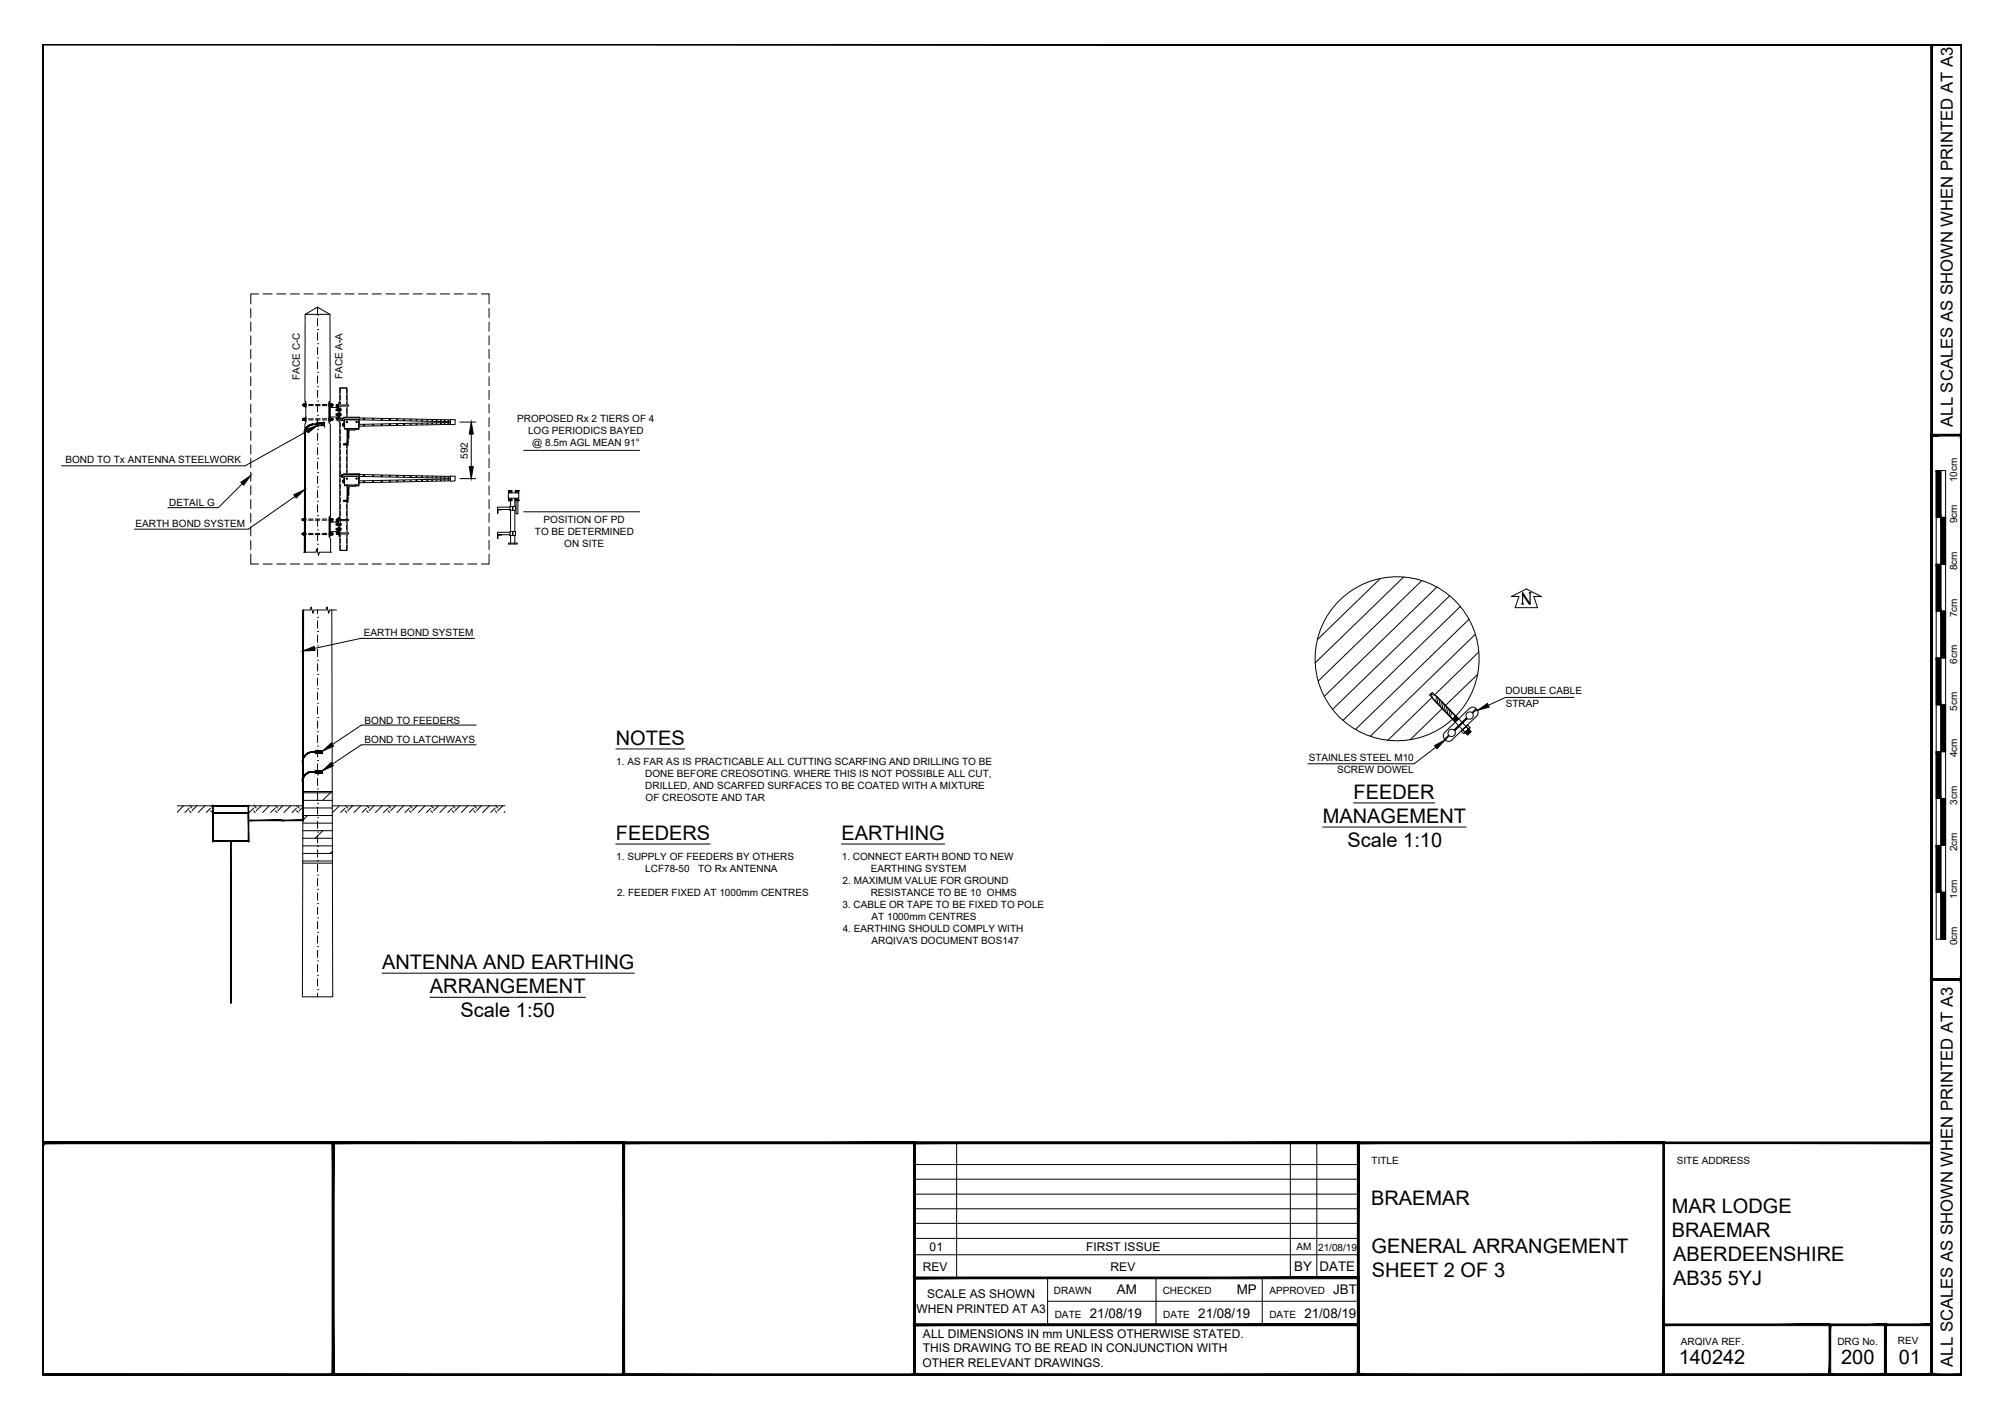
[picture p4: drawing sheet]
<svg xmlns="http://www.w3.org/2000/svg" width="420mm" height="297mm" viewBox="0 0 420 297" stroke-linecap="round" stroke-linejoin="round" font-family="sans-serif">
<!-- layer: PROPOSED OTHER USER 1 -->
<g fill="none" stroke="#000" stroke-width=".21">
<path d="M304.6 152.9l.9-.9 .1 .1-.9 1M305.5 150.6l-4.6-4.8-1.2-.5 .5 1.2 4.6 4.8M306.2 151.3l.2 .1M306.2 151.3l-1.6 1.6M306.4 151.4l-1.7 1.7M306.4 152.9l.5 .5M307.1 152.2l.4 .5M307.1 152.2l-1 1M307.3 150.5l-.9 .9M307.4 151.9l.4 .6-1.1 1.1-.6-.4v-.1M307.4 151.9l-3.3 3.1a1 1 0 0 1-1.4 0l.9-.9a.81 .81 0 0 0 1 0 .81 .81 0 0 0 .1-1.1M307.4 151.9l-.3 .3"/>
<path d="M307.9 152.4l-1.4 1.3M308.3 149.3a.81 .81 0 0 0-1 0 .81 .81 0 0 0-.1 1.1l-1 .9M309.1 148.4l-.8 .9M309.2 148.4a1.01 1.01 0 0 0-1.4 0l-5.2 5a1 1 0 0 0 0 1.4l.8-.8a.81 .81 0 0 1 .1-1 .81 .81 0 0 1 1.1-.1M309.3 150l-2.2 2.2 1 1.1-.7 .7-1.1-1.1M309.3 148.6l-.9 .8a.81 .81 0 0 1-.1 1 .81 .81 0 0 1-1 .1M309.3 148.6a1.01 1.01 0 0 1 0 1.4"/>
</g>
<!-- layer: TEXT AND DIMENSIONS -->
<g fill="none" stroke="#000" stroke-width=".21">
<path d="M52.5 64.6v1.9M52.5 67.5v1.9M52.5 70.3v1.9M52.5 73.2v1.9M52.5 76.1v1.9M52.5 78.9v1.9M54.2 61.6h-1.7v2.1M55.1 61.6h1.9M58 61.6h1.9M60.8 61.6h1.9M63.7 61.6h1.9M66.5 61.6h1.9"/>
<path d="M69.4 61.6h1.9M72.2 61.6h2M75.1 61.6h1.9M78 61.6h1.9M80.8 61.6h1.9M83.7 61.6h1.9M86.5 61.6h1.9M89.4 61.6h1.9M92.3 61.6h1.9M95.1 61.6h1.9M98 61.6h1.9M100.8 61.6h1.6v2.1"/>
<path d="M102.4 64.6v1.9M102.4 67.5v1.9M102.4 70.3v1.9M102.4 73.2v1.9M102.4 76.1v1.9M102.4 78.9v1.9M52.5 81.8v1.9M52.5 84.6v1.9M52.5 87.5v1.9M52.5 90.3v1.9M52.5 93.2v1.9M52.5 96.1v1.9"/>
<path d="M52.5 98.9v1.9M63.4 84.7h.1v.3h-.1zM63.4 87.7h.1v.3h-.1zM63.4 87.7v.3M63.5 85h.5M63.5 87.7l.1 .4M63.6 84.7v.3h.3l.1-.3M63.6 87.7v.2M63.6 87.6h.3M63.6 84.6h.3M63.6 84.7h.3M63.6 88.1h.3"/>
<path d="M63.6 84.6l-.1 .4M63.6 87.6l-.1 .1M63.6 84.9v.1M63.6 84.6v.1M63.6 87.6v.1l.3-.1M63.7 87.7v.2M63.7 84.9v.1M63.8 87.7v.4v-.2M63.8 87.7h-.1M63.8 84.7h-.1M63.8 87.6l-.1 .5v-.2M63.8 84.9l-.1 .2"/>
<path d="M63.8 87.6v.1M63.8 85v-.4v.5M63.8 87.7v.2M63.9 84.6l.1 .4M63.9 87.6l.1 .1M63.9 87.9v.2M64 84.3h.1v1h-.1zM64 87.4h.1v.9h-.1zM64 87.7l-.1 .4M64 84.9v.1M64 84.6v.1M64.1 87.7l-.1 .2"/>
<path d="M64.1 88l-.5-.1v.2M64.4 90.3l-13.1 7.3h-38.4M68.9 84.6l.1 .5zM68.9 87.6l.1 .5zM69 84.3h.2v4h-.2zM69.2 84.6v.5zM69.2 87.6v.5zM69.2 85.3h1.8M69.2 87.4h1.8M69.2 85h.2M69.2 87.7v.4M69.2 84.6v.1"/>
<path d="M69.2 84.9v.1M69.2 87.6v.1l.4-.1M69.2 88.1v-.2l.4 .2M69.2 84.7v.3h.4v-.3M69.2 87.7v.2M69.2 87.6h.4M69.2 84.6v.4M69.2 84.6h.4M69.2 84.7h.4M69.2 87.6v.1M69.2 88.1h.4M69.4 84.6v.1"/>
<path d="M69.4 87.6v.1M69.4 84.7v.3M69.4 87.7v.3M69.4 88v.1M69.4 87.7v.2M69.4 84.9v.1M69.4 87.9v.1M69.6 84.6v.4h-.2M69.6 87.6v.5M69.6 87.7v.2M69.6 84.6v.1M69.6 84.9v.1"/>
<path d="M69.6 84.7h.2v.3h-.2zM69.6 87.7h.2v.3h-.2zM70.4 85.7h.4M70.4 86.7h.4M70.4 85.7v.3h.4M70.4 86.7v.3h.4M70.5 87.6v.3M70.5 87.9l.1 .1M70.6 84.8v.3h.3M70.6 87.6v.3l.3 .1M70.6 84.7h.3v.5h-.4zM70.6 88h.3"/>
<path d="M70.6 87.5l.3 .1v.4M70.6 87.5l-.1 .1M70.6 84.7v.1M70.6 85v.2M70.6 87.5v.1M70.6 87.9v.1M70.6 85.7v.3M70.6 86.7v.3M70.7 85.9l-.1 .2 .2-.1v-.4l-.4 .1v.3h.2M70.7 86.9l-.1 .2 .2-.1v-.4l-.4 .1v.3h.2M70.7 85.7v.3M70.7 86.7v.2"/>
<path d="M70.7 84.7v.1M70.7 87.5v.1M70.7 84.7l.1 .4M70.7 84.7v.5l.1-.2M70.7 87.5v.5M70.7 87.9v.1M70.8 87.5v.5M70.8 85.6v.5zM70.8 86.6v.5zM70.8 85.7v.3M70.8 86.7v.3M70.8 85.8v.1"/>
<path d="M70.8 86.8v.1M70.8 85.6l.1 .5zM70.8 86.6l.1 .5zM70.9 86h.5M70.9 85.7h.5M70.9 85.7h.3M70.9 87h.5M70.9 86.7h.5M70.9 86.7h.3M70.9 84.7v.1M70.9 85v.2M70.9 87.5v.1"/>
<path d="M70.9 84.7l.1 .5zM70.9 87.5l.1 .5zM70.9 84.8v.3M70.9 87.6v.3M71 84.3h.2v4h-.2zM71.2 81.3h1.5v34h-1.5zM71.2 85.6v.5zM71.2 86.6v.5zM71.2 85.6h.2v.5h-.2zM71.2 86.6h.2v.5h-.2zM71.4 85.7v.3M71.4 86.7v.3"/>
<path d="M72.9 87.6h-2.5v.3h2.5M72.9 84.8h-2.5v.3h2.5M72.9 87.6l.1 .1-.1 .2M72.9 84.8l.1 .1-.1 .1M96.3 88.4h3.3M98.7 90.9v6.9M102.4 81.8v1.9M102.4 84.6v1.9M102.4 87.5v1.9M102.4 90.3v1.9M102.4 93.2v1.9M102.4 96.1v1.9"/>
<path d="M102.4 98.9v1.9M109.7 94.3h24.2M50.7 101.3l-5 5h-10.5M52.5 116.1v2.1h1.7M52.5 101.8v1.9M52.5 104.6v2M52.5 107.5v1.9M52.5 110.4v1.9M52.5 113.2v1.9M55.1 118.2h1.9M58 118.2h1.9M60.8 118.2h1.9"/>
<path d="M61.8 104l-9.8 6.8h-23.8M63.3 108.7h.2v.3h-.2zM63.3 111.7h.2v.3h-.2zM63.3 111.7v.3M63.5 111.6h.4M63.5 108.6h.4M63.5 108.7h.4M63.5 109h.4M63.5 109.1h.4M63.5 112.1h.4M63.5 112h.4M63.5 108.6v.5"/>
<path d="M63.5 111.6v.5M63.5 108.9v.2M63.5 108.6v.1M63.5 111.6v.1M63.5 111.9v.2M63.5 108.7v.3M63.5 111.7v.2M63.6 115.7h2.6l.1-.7 .4 1.3 .2-.6h2.5M63.7 108.6v.1M63.7 111.6v.1M63.7 118.2h1.9M63.7 108.9v.2"/>
<path d="M63.7 111.9v.2M63.7 111.7v.4v-.2M63.7 108.7h.1M63.7 111.7h.1M63.7 108.7v.4M63.7 111.7v.3M63.7 109.1h.1M63.7 112v.1M63.7 108.7v.3M63.7 111.7v.2M63.9 108.4h.1v.9h-.1zM63.9 111.4h.1v1h-.1z"/>
<path d="M63.9 108.6v.5M63.9 111.6v.5M63.9 112h.1M63.9 108.7v.3M63.9 108.9v.2M63.9 108.6v.1M63.9 111.6v.3M63.9 111.9v.2M64 111.7h-.5M66.5 118.2h1.9M69 108.4h.2v4h-.2zM69.2 108.6v.5z"/>
<path d="M69.2 111.6v.5zM69.2 109.3h1.8M69.2 111.4h1.8M69.2 108.7v.4M69.2 111.7v.3M69.2 112v.1M69.2 109.1h.1M69.2 108.6v.1M69.2 108.9v.2M69.2 111.6v.1M69.2 111.9v.2M69.2 108.7v.3"/>
<path d="M69.2 111.7v.2M69.2 109l.4 .1M69.2 112l.4 .1M69.2 111.6h.4M69.2 108.6h.4M69.2 112.1h.4M69.4 108.6v.1M69.4 111.6v.1M69.4 118.2h1.9M69.4 109.1h-.2M69.4 108.7v.4M69.4 111.7v.3"/>
<path d="M69.4 109.1h.1M69.4 112v.1M69.4 108.6v.5M69.4 111.6v.5M69.4 109.1h.2M69.6 108.6v.5M69.6 111.6v.5M69.6 108.6l-.4 .1M69.6 111.6l-.4 .1M69.6 108.7h.2v.3h-.2zM69.6 111.7h.2v.3h-.2zM69.6 108.7v.3"/>
<path d="M69.6 111.7v.2M70.5 108.8v.4M70.5 109.2h.1M70.5 112h.1M70.6 108.8v.3l.3 .1M70.6 111.6v.3l.3 .1M70.6 108.7h.3M70.6 112h.3M70.6 109.2h.3M70.6 108.7l-.1 .1M70.6 108.7v.1M70.6 109v.2"/>
<path d="M70.6 111.5v.1M70.6 111.9v.1M70.6 109.7v.3M70.6 110.7v.3M70.7 109.6v.1h-.3v.3l.4 .1v-.1M70.7 110.6v.1h-.3v.3l.4 .1v-.2M70.7 109.6h.1M70.7 110.6h.1M70.7 109.7v.3M70.7 110.7v.2M70.7 108.7v.1M70.7 111.5v.1"/>
<path d="M70.7 108.7l.1 .5M70.7 108.7v.5M70.7 111.5v.5M70.7 109.2h.1M70.7 112h.1M70.8 111.5v.5M70.8 109.7h-.4v.3h.4M70.8 110.7h-.4v.3h.4M70.8 109.6v.1M70.8 110.6v.1M70.8 109.7v.3M70.8 110.7v.2"/>
<path d="M70.8 109.6v.5zM70.8 110.6v.5zM70.8 110.7v.3M70.8 109.8v.1M70.8 110.8v.1M70.8 109.6l.1 .5zM70.8 110.6l.1 .5zM70.9 110h.5M70.9 109.7h.5M70.9 111h.5M70.9 108.7v.5M70.9 111.5v.5"/>
<path d="M70.9 111.5l-.4 .1v.4M70.9 108.7v.1M70.9 111.5v.1M70.9 108.7l.1 .5zM70.9 111.5l.1 .5zM70.9 108.8v.3M70.9 111.6v.3M71 108.4h.2v4h-.2zM71.2 109.6v.5zM71.2 110.7h-.3h.3M71.2 110.6v.5zM71.2 110.7h.2"/>
<path d="M71.4 109.6h-.2v.5l.2-.1M71.4 110.6h-.2v.5l.2-.2M71.4 109.7v.3M71.4 110.7v.2M71.4 109.6v.1M71.4 110.6v.1M71.4 110.7v.3M72.2 118.2h2M72.9 111.6h-2.5v.3h2.5M72.9 108.8h-2.5v.3h2.5M72.9 111.6l.1 .1-.1 .2M72.9 108.8l.1 .1-.1 .2"/>
<path d="M75.1 118.2h1.9M78 118.2h1.9M80.8 118.2h1.9M83.7 118.2h1.9M86.5 118.2h1.9M89.4 118.2h1.9M92.3 118.2h1.9M95.1 118.2h1.9M96.3 100.3h3.3M98 118.2h1.9M102.4 116.1v2.1h-1.6M102.4 101.8v1.9"/>
<path d="M102.4 104.6v2M102.4 107.5v1.9M102.4 110.4v1.9M102.4 113.2v1.9M109.7 107.2h24.2M63.5 127.8h1.5l.2-.7 .3 1.4 .2-.7h2.6l.2-.7 .3 1.4 .2-.7h1.5M99.4 133.7h-23.8l-9.7 2.1M289.1 121.2l-13.2 12.8M294 120.9l-18.6 18M297.8 121.6l-21.7 21.1M301 123l-23.6 22.9M303.6 124.8l-24.5 23.8"/>
<path d="M305.9 127.1l-24.6 23.8M307.7 129.7l-23.8 23.1M309 132.9l-22 21.3M309.7 136.6l-9.1 8.9M99.7 156h-24l-6.1 4.1M99.7 151.9h-24l-6.1 4.1M129 156.9h14.4M299.9 146.2l-9.2 8.9M300.7 156.5l-4.5 3.5h-22.3M300.9 145.8l-.2 1.2M301.3 146.2l-.3 1.2M301.6 146.6l-.2 1.1"/>
<path d="M301.9 146.9l-.2 1.2M302.3 147.3l-.2 1.2-6.8 6.5M302.6 147.6l-.2 1.2M303 148l-.2 1.2M303.3 148.3l-.2 1.2M303.7 148.7l-.2 1.2M304 149.1l-.2 1.1M304.8 149.9l-.6 .8M304.9 150.1l-4.9-5.1-.6 .6 4.9 5M304.9 150l-.6 .7M304.9 150a17.2 17.2 0 0 0-7.7-28.6 17.2 17.2 0 0 0-21.3 20.6 17.2 17.2 0 0 0 28.3 8.7M305 150l-.7 .8"/>
<path d="M305.1 150.1l-.7 .8M305.1 150.2l-.6 .7M305.2 150.3l-.6 .7M305.3 150.3l-.7 .8M305.3 150.4l-.6 .8M305.4 150.5l-.6 .7M305.5 150.5l-.4 .5M306.2 151.3l-.6 .8M306.3 151.4l-.3 .4M306.6 152.5l-.2 .4M307.6 152.7l-.7 .8M307.6 152.8l-.6 .7"/>
<path d="M307.7 152.8l-.6 .8M307.8 152.9l-.7 .8M307.9 153l-.7 .8M307.9 153.1l-.6 .7M308 153.1l-.7 .8M308.1 153.2l-.7 .8M309.5 141.2l-6.7 6.6M329.6 146.1h-14.3l-3.6 1.6M37.1 168.8h26.3M38.4 168.8l-1.3 1.4M39.7 169.8l.3 .4M39.7 169.3l-1 .9"/>
<path d="M39.8 168.8l.4 .5M41.2 168.8l-1 1M42.9 168.8l-1.4 1.4M44.1 169.8l.4 .4M44.1 169.3l-.9 .9M44.2 168.8l.4 .4M53.1 169.8l.4 .4M53.1 169.3l-.9 .9M53.2 168.8l.5 .5M54.7 168.8l-1 1M56.4 168.8l-1.4 1.4M57.6 169.8l.4 .4"/>
<path d="M57.6 169.3l-.9 .9M57.7 168.8l.5 .5M59.2 168.8l-1 1M60.9 168.8l-1.4 1.4M62.1 169.8l.4 .4M62.1 169.3l-.9 .9M62.2 168.8l.5 .5M63.4 172.4h6.2M63.4 174h6.2M63.4 175.6h6.2M63.4 177.2h6.2M63.4 178.8h6.2"/>
<path d="M63.4 166.1h6.2M63.4 167.7h6.2M63.4 169.2h6.2M63.4 170.8h6.2M63.4 169.1l-.7 .7M63.4 165.8h6.2M64.4 170.8l-1 1M67.6 174l-1.6 1.6M69.2 166.1l-1.6 1.6M69.6 168.8h36.2M69.6 178.4l-.4 .4M71.1 168.8l-1.4 1.4"/>
<path d="M72.3 169.8l.3 .4M72.3 169.3l-.9 .9M72.4 168.8l.4 .5M73.9 168.8l-1.1 1M75.6 168.8l-1.4 1.4M76.8 169.8l.3 .4M76.8 169.3l-1 .9M76.9 168.8l.4 .5M78.3 168.8l-1 1M80 168.8l-1.4 1.4M81.3 169.8l.3 .4M81.3 169.3l-1 .9"/>
<path d="M81.4 168.8l.4 .5M82.9 168.8l-1.1 1M84.5 168.8l-1.4 1.4M85.8 169.8l.3 .4M85.8 169.3l-1 .9M85.8 168.8l.5 .5M87.3 168.8l-1 1M89 168.8l-1.4 1.4M90.2 169.8l.4 .4M90.2 169.3l-.9 .9M90.3 168.8l.5 .5M91.8 168.8l-1 1"/>
<path d="M93.5 168.8l-1.4 1.4M94.7 169.8l.4 .4M94.7 169.3l-.9 .9M94.8 168.8l.5 .5M96.3 168.8l-1 1M98 168.8l-1.4 1.4M99.2 169.8l.4 .4M99.2 169.3l-.9 .9M99.3 168.8l.5 .5M100.8 168.8l-1 1M102.5 168.8l-1.4 1.4M103.7 169.8l.4 .4"/>
<path d="M103.7 169.3l-.9 .9M103.8 168.8l.5 .5M105.3 168.8l-1 1M105.8 170l-.2 .2M129 176.8h19.8M176.2 176.8h21.7M277 173.2h30.1M283.5 168.2h17M63.4 180.4h6.2M80 203.9h52.9M90.1 208.9h32.5"/>
</g>
<!-- layer: PROPOSED OTHER USER 1 - HIDDEN -->
<g fill="none" stroke="#000" stroke-width=".21">
<path d="M63.4 84.7v.3h.8M63.4 84.7h.8M63.4 84.7v.3M64 85h.1M64.2 87.7h-.8v.3h.8M64.7 85h.9M64.7 84.7h.9M64.7 88h.9M64.7 87.7h.9M66.1 85h.9M66.1 84.7h.9M66.1 88h.9"/>
<path d="M66.1 87.7h.9M67.5 85h1M67.5 84.7h1M67.5 88h1M67.5 87.7h1M68.9 87.7h.9v.3h-.9h.3M69 87.7h.2M69.2 84.7h-.3h.9v.3h-.9h.3M69.2 85.3h.6M70.3 85.3h.6v.8v-.8M70.9 86h.3M70.9 85.7h.3"/>
<path d="M70.9 86.6v.8M70.9 86.7h.3M70.9 87h.3M71 84.8h.2M71 85.1h.2M71 87.6h.2M71 87.9h.2M71.3 82.3v-1h1.3v1M71.3 82.8v1M71.3 84.2v1M71.3 85.7v.9M71.3 87.1v1"/>
<path d="M71.3 88.5v1M71.3 90v.9M71.3 91.4v.9M71.3 92.8v1M71.3 94.3v.9M71.3 95.7v.9M71.3 97.1v1M71.3 98.5v1M71.3 100v.9M72.6 82.8v1M72.6 84.2v1M72.6 85.7v.9"/>
<path d="M72.6 87.1v1M72.6 88.5v1M72.6 90v.9M72.6 91.4v.9M72.6 92.8v1M72.6 94.3v.9M72.6 95.7v.9M72.6 97.1v1M72.6 98.5v1M72.6 100v.9M72.7 89.1h.2v.3h-.2zM72.7 92.4h.2v.3h-.2z"/>
<path d="M72.9 90.4h.2v.3h-.2zM72.9 91.2h.2v.3h-.2zM63.3 108.7v.3h.8M63.3 108.7h.8M63.3 108.7v.3M63.9 109h.1M63.9 108.7h.1M64.1 111.7h-.8v.3h.8M64.6 109h1M64.6 111.7h1M64.6 108.7h1M64.6 112h1"/>
<path d="M66 109h1M66 111.7h1M66 108.7h1M66 112h1M67.5 109h.9M67.5 111.7h.9M67.5 108.7h.9M67.5 112h.9M68.9 108.7h.9v.3h-.9M68.9 111.7h.9v.3h-.9M69 109h.2M69 108.7h.2"/>
<path d="M69 111.7h.2M69 112h.2M69.2 109.3h.6M70.3 109.3h.6v.8v-.8M70.9 110.6v.8M70.9 110h.3M70.9 109.7h.3M70.9 110.7h.3M70.9 111h.3M71 108.8h.2M71 109.1h.2M71 111.6h.2"/>
<path d="M71 111.9h.2M71.3 114.3v1h1.3v-1M71.3 101.4v.9M71.3 102.8v1M71.3 104.2v1M71.3 105.7v.9M71.3 107.1v1M71.3 108.5v1M71.3 110v.9M71.3 111.4v1M71.3 112.8v1M72.6 101.4v.9"/>
<path d="M72.6 102.8v1M72.6 104.2v1M72.6 105.7v.9M72.6 107.1v1M72.6 108.5v1M72.6 110v.9M72.6 111.4v1M72.6 112.8v1M72.7 101h.2v.3h-.2zM72.7 104.3h.2v.3h-.2zM72.9 102.2h.2v.3h-.2zM72.9 103h.2v.3h-.2z"/>
<path d="M304.8 151.3l.6 .6M305.5 150.6l.6 .6M305.7 152.2l.6 .7M306.5 151.5l.6 .7"/>
</g>
<!-- layer: TEXT AND DIMENSIONS -->
<path d="M64.1 90l2.4-.9-2 1.6zM98.7 88.4l.4 2.5h-.8zM98.3 97.8h.8l-.4 2.5zM50.4 101l2.1-1.4-1.5 2zM61.5 103.7l2.3-1.1-1.8 1.7zM63.4 136.4l2.4-1 .2 .8zM67.5 157.4l1.9-1.8 .5 .7zM300.5 156.2l2.2-1.2-1.7 1.8zM309.5 148.8l2-1.4 .4 .7zM67.5 161.5l1.9-1.8 .4 .7z" fill="#000" stroke="#000" stroke-width=".21"/>
<!-- layer: PROPOSED OTHER USER 1 -->
<g fill="#000" stroke="#000" stroke-width=".21">
<path d="M65.4 88.9l.4-.1v.1zM65.4 88.9h.4zM65 89l.4-.1v.1zM65 89l.1 .1 .3-.1zM64.7 89.1l.3-.1 .1 .1zM64.7 89.1h.4zM64.4 89.3l.4-.1zM64.4 89.3l.1 .2 .3-.3zM64.4 89.3l.1 .2-.4 .1zM64.1 89.6l.4-.1zM64.1 89.6l.1 .1-.3 .3zM63.9 90h.1l.2-.3zM63.9 90h.1l-.2 .3zM64 90l-.2 .3z"/>
<path d="M66.5 88.6l.1 .1 1.3-.1zM66.6 88.7l1.3-.1-.1 .1zM67.9 88.6l-.1 .1 .1 .5zM67.8 88.7l.1 .5zM66.5 89.2h1.4l-.1-.2zM66.5 89.2l1.3-.2zM66.5 88.6v.6l.1-.2zM66.5 88.6l.1 .4z"/>
<path d="M65.8 88.9h.7v-.1zM65.8 88.8h.7l-.7 .1z"/>
<path d="M63.8 90.3l-.1 25.4h.2zM63.8 90.3h.1v25.4z"/>
<path d="M65 157.6l.4-.1zM65 157.6h.4zM64.7 157.7l.4-.1zM64.7 157.7l.4-.1zM64.3 157.8l.4-.1zM64.3 157.8l.4-.1zM64 158.1l.4-.2zM64 158.1l.4-.2zM64 158.1l-.2 .2zM63.8 158.3l.3-.2zM63.8 158.3l-.2 .4zM63.8 158.4l-.2 .3zM63.6 158.7l-.2 .3zM63.7 158.7l-.3 .3z"/>
<path d="M66.1 157.3h1.4zM66.2 157.4l1.3-.1zM67.4 157.4l.1 .4v-.5zM67.4 157.4l.1 .4zM66.1 157.8h1.4zM66.1 157.8h1.3zM66.1 157.3v.5zM66.1 157.3l.1 .5z"/>
<path d="M65.4 157.6l.8-.1zM65.4 157.5h.8z"/>
<path d="M44.6 168.8h7.5zM44.7 168.8h7.4zM52.1 168.8v7.5zM52 168.8l.1 7.5zM44.6 176.3h7.5zM44.7 176.2h7.3l-7.4 .1zM44.6 168.8v7.5zM44.6 168.8l.1 7.4z"/>
<path d="M44.6 170.3h7.5zM44.7 170.4l7.4-.1zM52.1 170.3v6zM52 170.4l.1 5.9zM44.6 176.3h7.5zM44.7 176.2h7.3l-7.4 .1zM44.6 170.3v6zM44.6 170.3l.1 5.9z"/>
<path d="M48.3 176.2l.1 33.9zM48.3 176.2l.1 33.9z"/>
<path d="M52 171.8v.1l7-.1zM52 171.9l7-.1v.1zM59 171.8v.1l4.4-.1zM59 171.9l4.4-.1 .1 .1zM63.4 168.8v3l.1 .1zM63.4 168.8h.1v3.1zM63.5 127.8l-.1 41h.1zM63.5 127.8h.1l-.1 41z"/>
<path d="M65 161.7l.4-.1zM65 161.7h.4zM64.7 161.8l.3-.1zM64.7 161.8h.3zM64.3 161.9l.4-.1zM64.3 161.9h.4zM64 162.2l.3-.3zM64 162.2l.4-.2zM64 162.2l-.3 .3zM63.7 162.5l.4-.3zM63.7 162.5l-.2 .3zM63.8 162.5l-.3 .3zM63.5 162.8l-.1 .3zM63.6 162.8l-.2 .3z"/>
<path d="M66.1 161.4h1.4zM66.2 161.5l1.3-.1zM67.5 161.4v.5zM67.4 161.5l.1 .4zM66.1 161.9h1.4zM66.1 161.9h1.3zM66.1 161.4v.5zM66.1 161.4l.1 .5z"/>
<path d="M65.4 161.7l.7-.1zM65.4 161.6h.7z"/>
</g>
<!-- layer: 03 - TEXT AND DIMENSIONS -->
<g fill="none" stroke="#000" stroke-width=".21">
<path d="M66.5 78h.1M66.5 75h.1M66.5 72h.1M66.5 69h.1M66.5 66h.1M66.5 64.3v1M66.5 66.7v1.5M66.5 69.7v1.5M66.5 72.7v1.6M66.5 75.8v1.5M66.5 78.8v1.4M66.5 99h.1"/>
<path d="M66.5 96h.1M66.5 93h.1M66.5 90h.1M66.5 87h.1M66.5 84h.1M66.5 81h.1M66.5 81.7v1.5M66.5 84.8v1.5M66.5 87.8v1.5M66.5 90.8v1.4M66.5 93.7v1.6M66.5 96.8v1.5"/>
<path d="M66.5 99.8v1.5M66.5 114h.1M66.5 111h.1M66.5 108h.1M66.5 105h.1M66.5 102h.1M66.5 102.8v1.4M66.5 105.7v1.6M66.5 108.8v1.5M66.5 111.8v1.5M66.5 114.8v.9M66.5 138.3h.1"/>
<path d="M66.5 135.3h.1M66.5 132.3h.1M66.5 129.3h.1M66.5 127.8v.7M66.5 130v1.6M66.5 133.1v1.5M66.5 136v1.5M66.5 139v1.5M66.5 159.3h.1M66.5 156.3h.1M66.5 153.3h.1M66.5 150.3h.1"/>
<path d="M66.5 147.3h.1M66.5 144.3h.1M66.5 141.3h.1M66.5 142v1.6M66.5 145.1v1.5M66.5 148v1.5M66.5 151v1.5M66.5 154.1v1.5M66.5 157.1v1.4M66.5 177.3h.1M66.5 174.3h.1M66.5 171.3h.1"/>
<path d="M66.5 168.3h.1M66.5 165.3h.1M66.5 162.3h.1M66.5 160v1.5M66.5 163v1.5M66.5 166.1v1.5M66.5 169.1v1.4M66.5 172v1.5M66.5 175v1.6M66.5 178.1v1.5M66.5 198.3h.1M66.5 195.3h.1"/>
<path d="M66.5 192.3h.1M66.5 189.3h.1M66.5 186.3h.1M66.5 183.3h.1M66.5 180.3h.1M66.5 181v1.5M66.5 184v1.5M66.5 187v1.6M66.5 190.1v1.4M66.5 193v1.5M66.5 196v1.5M66.5 199.1v1.5"/>
<path d="M66.5 207.3h.1M66.5 204.3h.1M66.5 201.3h.1M66.5 202.1v1.4M66.5 205v1.5M66.5 208v.8"/>
</g>
<!-- layer: 0 -->
<g fill="none" stroke="#000" stroke-width=".21">
<path d="M405.5 98.6h2v98.1h-2zM406.5 98.6v98.1M405.5 118.2h2M405.5 108.4h2M405.5 137.8h2M405.5 128h2M405.5 157.5h2M405.5 147.7h2M405.5 177.1h2M405.5 167.3h2M63.4 180.8h6.2M405.5 186.9h2"/>
<path d="M200.4 239.4v28.3M270.3 239.4v28.3M275.8 239.4v28.3M191.5 250.1h93M191.5 247h93M191.5 243.9h93M191.5 256.3h93M191.5 253.2h93M191.5 259.4h93M191.5 262.8h93M219.4 267.7v9.8M219.4 272.6h65.1"/>
<path d="M242.1 267.7v9.8M264.4 267.7v9.8"/>
</g>
<!-- layer: MEDIUM THICKNESS -->
<path d="M63.9 65.8v18.3h.2v4.4l-.2 .3-.1 19.4h.2v4.3l-.2 .3v2.9M66.5 65.8v-1.5l2.6 1.5M66.5 64.3l-2.6 1.5h5.2l.1 18.3h-.3v4.4l.3 .4v19.3h-.2v4.3l.2 .4v2.8M63.5 127.8l-.2 81h6.4l-.2-81M73.6 168.8h.1" fill="none" stroke="#000" stroke-width=".21"/>
<!-- layer: TEXT AND DIMENSIONS -->
<path d="M71.1 85.6v.5M71.1 86.6v.5M71.1 84.8v.3M71.1 87.6v.3M71.7 89.9h.8M72.2 87.9v2M72.2 99.8v2M71.1 109.6v.5M71.1 110.6v.5M71.1 108.8v.3M71.1 111.6v.3M71.7 101.7l.8 .1" fill="none" stroke="#fff" stroke-width=".21"/>
<g fill="#fff" stroke="#fff" stroke-width=".21">
<path d="M71.4 99.8l1.1 2-.8-.1z"/>
<path d="M71.1 99.5h.4l-.4 .3z"/>
<path d="M71.5 99.5h.5l.5 2.3z"/>
<path d="M72.9 99.3v5.9l-.4-3.4z"/>
<path d="M71.4 88l1.1 1.9h-.8z"/>
<path d="M71.1 87.7h.4l-.4 .3z"/>
<path d="M71.5 87.7h.5l.5 2.2z"/>
<path d="M73.1 87.4l-.2 6-.4-3.5z"/>
<path d="M71.1 87.6h1.7v.3zM71.1 87.6v.3h1.7z"/>
<path d="M72 104.8v.2h.6zM72 104.8l.7 .2zM72 104.8l.7 .2-.1-.2zM72.6 104.8l.3 .4zM72.5 101.8l.1 3 .3 .4z"/>
<path d="M71.1 99.8h.3l.1-.3zM71.5 99.5l1 2.3-1.1-2z"/>
<path d="M72 99.5l.9-.2-.4 2.5zM72 99.3v.2l.9-.2z"/>
<path d="M72.2 99.8h2.9v2zM72.2 99.8v2h2.9z"/>
<path d="M71.1 86.6h.2v.5zM71.1 86.6v.5h.2z"/>
<path d="M71.1 85.6h.2v.5zM71.1 85.6v.5h.2z"/>
<path d="M71.1 84.8h1.7v.3zM71.1 84.8v.3h1.7z"/>
<path d="M72 93v.2h.6zM72 93l.7 .2zM72 93l.7 .2-.1-.2zM72.6 93l.3 .4zM72.5 89.9l.1 3.1 .3 .4z"/>
<path d="M71.1 88h.3l.1-.3zM71.5 87.7l1 2.2-1.1-1.9z"/>
<path d="M72 87.7l1.1-.3-.6 2.5zM72 87.4v.3l1.1-.3z"/>
<path d="M72.2 87.9h2.9v2zM72.2 87.9v2h2.9z"/>
<path d="M71.1 111.6h1.7v.3zM71.1 111.6v.3h1.7z"/>
<path d="M71.1 110.6h.2v.5zM71.1 110.6v.5h.2z"/>
<path d="M71.1 109.6h.2v.5zM71.1 109.6v.5h.2z"/>
<path d="M71.1 108.8h1.7v.3zM71.1 108.8v.3h1.7z"/>
</g>
<!-- layer: PROPOSED OTHER USER 2 ANCILLARY -->
<g fill="none" stroke="#000" stroke-width=".21">
<path d="M72 88.7h.7v.2h-.7zM72 93h.7v.2h-.7zM72.2 99.8h2.9v2h-2.9zM72.2 99.8h2.9v1.8h-2.9zM72.2 87.9h2.9v2h-2.9zM72.2 87.9h2.9v1.9h-2.9zM72.7 88.5h.2v4.9h-.2zM73.1 90.3v1.5M73.1 90.3l.2-.2h1l.1-.2h-1.5l.1 2M73.1 91.8l-.1 .1M72 100.5h.7v.2h-.7zM72 104.8h.7v.2h-.7z"/>
<path d="M72.7 100.3h.2v4.9h-.2zM73.1 102.1v1.6M73.1 102.1l.2-.2h1l.1-.1h-1.5v2l.2-.1"/>
<circle cx="72.7" cy="88.4" r=".14"/>
<circle cx="74.7" cy="88.4" r=".14"/>
<circle cx="72.7" cy="100.3" r=".14"/>
<circle cx="74.7" cy="100.3" r=".14"/>
</g>
<!-- layer: 02 - HIDDEN LINES -->
<path d="M72 88.7h.6v.2h-.6zM72 93h.6v.2h-.6zM72.6 89.8h.3v.1h-.3zM74.4 89.8h.3v.1h-.3zM72 100.5h.6v.2h-.6zM72 104.8h.6v.2h-.6zM72.6 101.6h.3v.2h-.3zM74.4 101.6h.3v.2h-.3z" fill="none" stroke="#000" stroke-width=".21"/>
<!-- layer: ANTENNAS DISHES -->
<g fill="none" stroke="#000" stroke-width=".21">
<path d="M71.5 87.6h.2v.5h-.2zM71.5 99.4h.2v.5h-.2zM71.5 87.7h-.4v.3h.4M71.5 99.5h-.4v.3h.4M71.7 99.9h.3M71.7 99.5h.3M71.7 88.1h.3M71.7 87.7h.3M72 99.3h3.3v2h-3.3zM72 87.4h3.3v2.1h-3.3zM72 88.8h-.3v.4h.3M72 99.4l22.3 .4"/>
<path d="M72 87.5l22.3 .4M72.7 88.4h.1M75.3 99.8l19 .4M75.3 87.9l19 .4M94.3 99.7l1 .1v1h-1zM94.3 87.9h1v1h-1zM94.3 88.9l-22.3 .4M94.3 88.5l-19 .4M72 100.6h-.3v.4h.3M72.7 100.3h.1M94.3 100.7l-22.3 .4M94.3 100.3l-19 .4"/>
<path d="M104.2 106.7h.8l-.7 .1v.7zM104.2 112h.8l-.7 .1-.1 .7zM106.5 103.3h2.2v1.1h-2.2zM106.5 113.8h1.8v.2h-1.8zM106.5 102.8h.7v.3h-.7zM106.5 102.8h.1M106.5 104.6h.7v.3h-.7zM106.5 104.9h.1M106.5 102.8v.3M106.5 104.6v.3M106.6 103.1v.2M106.6 104.4v.2"/>
<path d="M106.7 102.8v.3M106.7 104.6v.3M106.8 111.5h-2.6v.5h2.6M106.8 111.4h1.2v.8h-1.2zM106.8 111.4h.1M106.8 106.2h-2.6v.5h2.6M106.8 106.1h1.2v.8h-1.2zM106.8 106.1h.1M106.9 102.8v.3M106.9 104.6v.3M106.9 104.9v1.2M106.9 106.9v4.5"/>
<path d="M106.9 112.2v1.6M107 102.8v.3M107 104.6v.3M107.1 103.1v.2M107.1 104.4v.2M107.2 102.8v.3M107.2 104.6v.3M107.3 106.1v.8M107.3 111.4v.8M107.4 106.1v.8M107.4 111.4v.8M107.8 104.4v1.7"/>
<path d="M107.8 106.9v4.5M107.8 112.2v1.6M107.9 102.8h.8v.3h-.8zM107.9 104.6h.8v.3h-.8zM108 102.8v.3M108 104.6v.3M108 103.1v.2M108 104.4v.2M108.1 104.6v3h.4v-3M108.1 102.8v.3M108.3 102.8v.3M108.3 104.6v.3"/>
<path d="M108.5 102.8v.3M108.5 103.1v.2M108.5 104.4v.2M108.6 102.8v.3M108.6 104.6v.3M108.7 102.8h.1M108.7 104.9h.1"/>
<circle cx="72.7" cy="88.4" r=".14"/>
<circle cx="74.7" cy="88.4" r=".14"/>
<circle cx="76.2" cy="87.8" r=".12"/>
<circle cx="76.2" cy="99.6" r=".12"/>
<circle cx="76.2" cy="89.1" r=".12"/>
<circle cx="78.1" cy="99.6" r=".12"/>
<circle cx="78.1" cy="89" r=".12"/>
<circle cx="78.1" cy="87.8" r=".12"/>
<circle cx="79.9" cy="87.8" r=".12"/>
<circle cx="79.9" cy="89" r=".12"/>
<circle cx="79.9" cy="99.7" r=".12"/>
<circle cx="81.6" cy="87.9" r=".12"/>
<circle cx="81.6" cy="89" r=".12"/>
<circle cx="81.6" cy="99.7" r=".12"/>
<circle cx="83.2" cy="87.9" r=".12"/>
<circle cx="83.2" cy="88.9" r=".12"/>
<circle cx="83.2" cy="99.7" r=".12"/>
<circle cx="84.6" cy="88.9" r=".1"/>
<circle cx="84.6" cy="87.9" r=".07"/>
<circle cx="84.6" cy="99.8" r=".07"/>
<circle cx="86" cy="99.8" r=".1"/>
<circle cx="86" cy="88" r=".1"/>
<circle cx="86" cy="88.9" r=".07"/>
<circle cx="87.2" cy="88.8" r=".1"/>
<circle cx="87.2" cy="88" r=".07"/>
<circle cx="87.2" cy="99.8" r=".07"/>
<circle cx="88.4" cy="88" r=".1"/>
<circle cx="88.4" cy="99.9" r=".1"/>
<circle cx="88.4" cy="88.8" r=".07"/>
<circle cx="89.5" cy="88.8" r=".1"/>
<circle cx="89.5" cy="99.9" r=".07"/>
<circle cx="89.5" cy="88" r=".07"/>
<circle cx="90.5" cy="88.1" r=".05"/>
<circle cx="90.5" cy="99.9" r=".05"/>
<circle cx="90.5" cy="88.8" r=".07"/>
<circle cx="91.4" cy="88.7" r=".05"/>
<circle cx="91.4" cy="88.1" r=".07"/>
<circle cx="91.4" cy="99.9" r=".07"/>
<circle cx="92.3" cy="88.1" r=".05"/>
<circle cx="92.3" cy="99.9" r=".05"/>
<circle cx="92.3" cy="88.7" r=".07"/>
<circle cx="93.1" cy="88.7" r=".05"/>
<circle cx="93.1" cy="100" r=".07"/>
<circle cx="93.1" cy="88.1" r=".07"/>
<circle cx="93.9" cy="88.1" r=".05"/>
<circle cx="93.9" cy="100" r=".05"/>
<circle cx="93.9" cy="88.7" r=".07"/>
<circle cx="72.7" cy="100.3" r=".14"/>
<circle cx="74.7" cy="100.3" r=".14"/>
<circle cx="76.2" cy="100.9" r=".12"/>
<circle cx="78.1" cy="100.9" r=".12"/>
<circle cx="79.9" cy="100.8" r=".12"/>
<circle cx="81.6" cy="100.8" r=".12"/>
<circle cx="83.2" cy="100.8" r=".12"/>
<circle cx="84.6" cy="100.7" r=".1"/>
<circle cx="86" cy="100.7" r=".07"/>
<circle cx="87.2" cy="100.7" r=".1"/>
<circle cx="88.4" cy="100.7" r=".07"/>
<circle cx="89.5" cy="100.6" r=".1"/>
<circle cx="90.5" cy="100.6" r=".07"/>
<circle cx="91.4" cy="100.6" r=".05"/>
<circle cx="92.3" cy="100.6" r=".07"/>
<circle cx="93.1" cy="100.6" r=".05"/>
<circle cx="93.9" cy="100.5" r=".07"/>
</g>
<!-- layer: 0 -->
<g fill="#000" stroke="#000" stroke-width=".21">
<path d="M8.9 9.3l.2 .1h401.6zM8.9 9.3h402l-.2 .1z"/>
<path d="M404.4 9.3l.3 .1zM404.4 9.3l.3 .1-.3 278.6zM404.7 9.4l-.3 278.6 .3-.1zM404.4 288l.3-.1z"/>
<path d="M404.6 9.3l.1 .1h6zM404.6 9.3h6.3l-.2 .1z"/>
<path d="M410.7 9.4v278.5l.2-278.6zM410.9 9.3v278.7l-.2-.1z"/>
<path d="M410.7 9.4v278.5l.2-278.6zM410.9 9.3v278.7l-.2-.1z"/>
<path d="M404.4 91l.3 .3 6.2-.3zM404.7 91.3l6.2-.3-.2 .3zM410.9 91l-.2 .3z"/>
<path d="M404.4 91l.3 114v-113.7zM404.4 91l.3 114-.3 .3z"/>
<path d="M405.5 98.6l1 9.8v-9.8zM405.5 98.6l1 9.8h-1z"/>
<path d="M410.9 91.1l-.2 .2 .2 113.9zM410.7 91.3l.2 113.9-.2-.2zM410.7 205l.2 .3zM404.7 205h6l.2 .3zM404.7 205l-.3 .3h6.5z"/>
<path d="M405.5 118.2l1 9.8v-9.8zM405.5 118.2l1 9.8h-1z"/>
<path d="M406.5 108.4l1 9.8v-9.8zM406.5 108.4l1 9.8h-1z"/>
<path d="M405.5 137.8l1 9.8v-9.8zM405.5 137.8l1 9.8h-1z"/>
<path d="M406.5 128l1 9.8v-9.8zM406.5 128l1 9.8h-1z"/>
<path d="M405.5 157.5l1 9.8v-9.8zM405.5 157.5l1 9.8h-1z"/>
<path d="M406.5 147.6l1 9.9v-9.9zM406.5 147.6l1 9.9h-1z"/>
<path d="M405.5 177.1l1 9.8v-9.8zM405.5 177.1l1 9.8h-1z"/>
<path d="M406.5 167.3l1 9.8v-9.8zM406.5 167.3l1 9.8h-1z"/>
<path d="M406.5 186.9l1 9.8v-9.8zM406.5 186.9l1 9.8h-1z"/>
<path d="M404.4 205l.3 .3 6.2-.3zM404.7 205.3l6.2-.3-.2 .3zM410.9 205l-.2 .3z"/>
<path d="M410.9 205.1l-.2 .2 .2 82.7zM410.7 205.3l.2 82.7-.2-.1zM410.7 287.9l.2 .1z"/>
<path d="M8.9 239.2l.2 .4zM8.9 239.2l395.5 .4h-395.3zM8.9 239.2l395.5 .4 .3-.4z"/>
<path d="M9.1 239.6h60.5l.3-.4zM8.9 239.2h61l-60.8 .4zM8.9 239.2l.2 .4z"/>
<path d="M69.9 239.6h60.6l.3-.4zM69.6 239.2h61.2l-60.9 .4zM69.6 239.2l.3 48.7v-48.3zM69.6 239.2l.3 48.7-.3 .1zM69.6 288l.3-.1z"/>
<path d="M130.8 239.6h60.5l.4-.4zM130.5 239.2h61.2l-60.9 .4zM130.5 239.2l.3 48.7v-48.3zM130.5 239.2l.3 48.7-.3 .1zM130.5 288l.3-.1z"/>
<path d="M191.7 239.6h92.6l.4-.4zM191.3 239.2h93.4l-93 .4zM191.3 239.2l.4 48.7v-48.3zM191.3 239.2l.4 48.7-.4 .1zM191.3 288l.4-.1z"/>
<path d="M284.7 239.6h63.6l.3-.4zM284.3 239.2h64.3l-63.9 .4zM284.3 239.2l.4 48.7v-48.3zM284.3 239.2l.4 48.7-.4 .1zM284.3 288l.4-.1z"/>
<path d="M404.7 239.2l-.3 .4 .3 48.4zM404.4 239.6l.3 48.4-.3-.1zM404.4 287.9l.3 .1z"/>
<path d="M191.3 277.3l.4 .4 93-.4zM191.7 277.7l93-.4-.4 .4zM284.7 277.3l-.4 .4 .4 10.3zM284.3 277.7l.4 10.3-.4-.1zM284.3 287.9l.4 .1z"/>
<path d="M191.3 277.7h93.4l-.4-.4zM191.3 277.7l.4-.4h92.6zM191.3 267.5v10.2l.4-.4zM191.3 267.5l.4 .4v9.4zM191.3 267.5l.4 .4 93-.4zM191.7 267.9l93-.4-.4 .4zM284.7 267.5l-.4 .4 .4 9.8zM284.3 267.9l.4 9.8-.4-.4z"/>
<path d="M383.1 277.3l.3 .4 11.7-.4zM383.4 277.7l11.7-.4-.4 .4zM394.7 277.7l.4 10.3v-10.7zM394.7 277.7l.4 10.3-.4-.1zM394.7 287.9l.4 .1z"/>
<path d="M348.5 277.7h34.8v-.4zM348.5 277.3h34.8l-34.8 .4z"/>
<path d="M394.7 277.3l.4 .4 9.6-.4zM395.1 277.7l9.6-.4-.3 .4zM404.7 277.3l-.3 .4 .3 10.3zM404.4 277.7l.3 10.3-.3-.1zM404.4 287.9l.3 .1z"/>
<path d="M9.1 9.4l-.2 278.6 .2-.1zM8.9 9.3l.2 .1-.2 278.6z"/>
<path d="M9.1 239.6l-.2 48.4 .2-.1zM8.9 239.4l.2 .2-.2 48.4z"/>
<path d="M9.1 287.9l60.7 .1-.2-.1zM9.1 287.9l60.7 .1h-60.9z"/>
<path d="M69.6 287.9l.3 .1zM69.9 239.2v48.8l-.3-.1zM69.9 239.2l-.3 .4v48.3z"/>
<path d="M69.9 287.9l60.7 .1-.1-.1zM69.9 287.9l60.7 .1h-60.8z"/>
<path d="M130.5 287.9l.3 .1zM130.8 239.2v48.8l-.3-.1zM130.8 239.2l-.3 .4v48.3z"/>
<path d="M130.8 287.9l60.7 .1-.2-.1zM130.8 287.9l60.7 .1h-60.9z"/>
<path d="M191.3 287.9l.4 .1zM191.7 239.2v48.8l-.4-.1zM191.3 239.6v48.3l.4-48.7z"/>
<path d="M191.7 287.9l92.8 .1-.2-.1zM191.7 287.9l92.8 .1h-93z"/>
<path d="M284.3 287.9l.4 .1zM284.7 239.2v48.8l-.4-.1zM284.7 239.2l-.4 .4v48.3z"/>
<path d="M191.5 288h93l-.2-.1zM191.5 288l.2-.1h92.6zM191.3 288l.4-.1zM191.7 277.7v10.2l-.4 .1zM191.3 277.3v10.7l.4-10.3z"/>
<path d="M284.7 287.9l63.8 .1-.2-.1zM284.7 287.9l63.8 .1h-64z"/>
<path d="M348.3 287.9l.3 .1zM348.6 239.2v48.8l-.3-.1zM348.6 239.2l-.3 .4v48.3z"/>
<path d="M383.3 288h11.6l-.2-.1zM383.4 287.9h11.3l-11.4 .1zM383.1 288l.3-.1zM383.4 277.7v10.2l-.3 .1zM383.1 277.3v10.7l.3-10.3z"/>
<path d="M8.9 288h395.7l-.2-.1zM8.9 288l.2-.1h395.3zM8.9 239.4v48.6l.2-.1zM8.9 239.4l.2 .2v48.3z"/>
<path d="M394.9 288h9.7l-.2-.1zM394.9 288l.2-.1h9.3zM394.7 288l.4-.1zM395.1 277.7v10.2l-.4 .1zM394.7 277.3v10.7l.4-10.3z"/>
<path d="M9.1 287.9l401.8 .1-.2-.1zM9.1 287.9l401.8 .1h-402z"/>
<path d="M404.7 287.9l6.2 .1-.2-.1zM404.7 287.9l6.2 .1h-6.3z"/>
<path d="M404.6 288h6.3l-.2-.1zM404.7 287.9h6l-6.1 .1zM404.4 288l.3-.1zM404.7 205.3v82.6l-.3 .1zM404.4 205v83l.3-82.7z"/>
</g>
<!-- layer: LINE THICK -->
<path d="M318.7 126.5h.4M318.9 124.5l1.4 2h.2M318.9 126.5v-2.3l1.6 2.3M320.3 124.2h.4M320.5 124.2v2.3" fill="none" stroke="#000" stroke-width=".25"/>
<!-- layer: LINE MEDIUM -->
<path d="M316.6 124.9l3.1-1.5 3.1 1.5h-1.5l.7 2.4h-4.6l.7-2.4z" fill="none" stroke="#000" stroke-width=".21"/>
<g font-size="4.2">
<text x="129" y="156">NOTES</text>
<text x="283.5" y="167.3">FEEDER</text>
<text x="277" y="172.4">MANAGEMENT</text>
<text x="129" y="175.9">FEEDERS</text>
<text x="176.2" y="175.9">EARTHING</text>
<text x="282.3" y="177.4">Scale 1:10</text>
<text x="80" y="203">ANTENNA AND EARTHING</text>
<text x="90.1" y="208">ARRANGEMENT</text>
<text x="96.4" y="213.1">Scale 1:50</text>
<text x="287.2" y="252.4">BRAEMAR</text>
<text x="350.1" y="254">MAR LODGE</text>
<text x="287.3" y="262.4">GENERAL ARRANGEMENT</text>
<text x="350.1" y="259">BRAEMAR</text>
<text x="287.3" y="267.5">SHEET 2 OF 3</text>
<text x="350.5" y="264.1">ABERDEENSHIRE</text>
<text x="350.5" y="269.1">AB35 5YJ</text>
<text x="351.6" y="285.7">140242</text>
<text x="385.6" y="285.7">200</text>
<text x="397.7" y="285.7">01</text>
</g>
<g font-size="3.5">
<text x="409" y="89.4" transform="rotate(-90 409 89.4)">ALL SCALES AS SHOWN WHEN PRINTED AT A3</text>
<text x="409" y="286.3" transform="rotate(-90 409 286.3)">ALL SCALES AS SHOWN WHEN PRINTED AT A3</text>
</g>
<g font-size="2.8">
<text x="271.1" y="266.3">BY</text>
<text x="276.4" y="266.3">DATE</text>
<text x="233.9" y="271.1">AM</text>
<text x="259" y="271.1">MP</text>
<text x="279.3" y="271.1">JBT</text>
<text x="228.3" y="276.1">21/08/19</text>
<text x="251" y="276">21/08/19</text>
<text x="273.2" y="276.1">21/08/19</text>
</g>
<g font-size="2.5">
<text x="194.7" y="262">01</text>
<text x="227.5" y="262">FIRST ISSUE</text>
<text x="193.3" y="266.2">REV</text>
<text x="232.6" y="266.2">REV</text>
<text x="192" y="275">WHEN PRINTED AT A3</text>
<text x="194.2" y="272">SCALE AS SHOWN</text>
<text x="193.3" y="280.3">ALL DIMENSIONS IN mm UNLESS OTHERWISE STATED.</text>
<text x="193.2" y="286.3">OTHER RELEVANT DRAWINGS.</text>
<text x="193.3" y="283.3">THIS DRAWING TO BE READ IN CONJUNCTION WITH</text>
</g>
<g font-size="2.1">
<text x="62.8" y="79.6" transform="rotate(-90 62.8 79.6)">FACE C-C</text>
<text x="71.7" y="79.4" transform="rotate(-90 71.7 79.4)">FACE A-A</text>
<text x="108.3" y="88.5">PROPOSED Rx 2 TIERS OF 4</text>
<text x="110.6" y="91">LOG PERIODICS BAYED</text>
<text x="111.5" y="93.5">@ 8.5m AGL MEAN 91°</text>
<text x="13.7" y="97">BOND TO Tx ANTENNA STEELWORK</text>
<text x="98" y="96.1" transform="rotate(-90 98 96.1)">592</text>
<text x="409.9" y="101" transform="rotate(-90 409.9 101)">10cm</text>
<text x="35.5" y="106">DETAIL G</text>
<text x="28.4" y="110.3">EARTH BOND SYSTEM</text>
<text x="112" y="112.1">TO BE DETERMINED</text>
<text x="113.9" y="109.6">POSITION OF PD</text>
<text x="409.9" y="109.6" transform="rotate(-90 409.9 109.6)">9cm</text>
<text x="118.2" y="114.6">ON SITE</text>
<text x="409.9" y="119.5" transform="rotate(-90 409.9 119.5)">8cm</text>
<text x="409.9" y="129.3" transform="rotate(-90 409.9 129.3)">7cm</text>
<text x="76.2" y="133.2">EARTH BOND SYSTEM</text>
<text x="409.9" y="139.1" transform="rotate(-90 409.9 139.1)">6cm</text>
<text x="315.3" y="145.5">DOUBLE CABLE</text>
<text x="315.4" y="148">STRAP</text>
<text x="409.9" y="148.9" transform="rotate(-90 409.9 148.9)">5cm</text>
<text x="76.4" y="155.7">BOND TO LATCHWAYS</text>
<text x="76.4" y="151.6">BOND TO FEEDERS</text>
<text x="129.1" y="160.1">1. AS FAR AS IS PRACTICABLE ALL CUTTING SCARFING AND DRILLING TO BE</text>
<text x="274.1" y="159.4">STAINLES STEEL M10</text>
<text x="280" y="161.9">SCREW DOWEL</text>
<text x="409.9" y="158.6" transform="rotate(-90 409.9 158.6)">4cm</text>
<text x="135.2" y="162.7">DONE BEFORE CREOSOTING. WHERE THIS IS NOT POSSIBLE ALL CUT,</text>
<text x="135.2" y="165.2">DRILLED, AND SCARFED SURFACES TO BE COATED WITH A MIXTURE</text>
<text x="135.2" y="167.7">OF CREOSOTE AND TAR</text>
<text x="409.9" y="168.6" transform="rotate(-90 409.9 168.6)">3cm</text>
<text x="409.9" y="178.3" transform="rotate(-90 409.9 178.3)">2cm</text>
<text x="129.1" y="180.1">1. SUPPLY OF FEEDERS BY OTHERS</text>
<text x="135.2" y="182.6">LCF78-50</text>
<text x="146.2" y="182.6">TO Rx ANTENNA</text>
<text x="176.3" y="180.1">1. CONNECT EARTH BOND TO NEW</text>
<text x="176.5" y="185.1">2. MAXIMUM VALUE FOR GROUND</text>
<text x="182.4" y="182.6">EARTHING SYSTEM</text>
<text x="129.3" y="187.6">2. FEEDER FIXED AT 1000mm CENTRES</text>
<text x="176.5" y="190.2">3. CABLE OR TAPE TO BE FIXED TO POLE</text>
<text x="182.4" y="187.7">RESISTANCE TO BE 10 OHMS</text>
<text x="409.9" y="188.3" transform="rotate(-90 409.9 188.3)">1cm</text>
<text x="176.5" y="195.2">4. EARTHING SHOULD COMPLY WITH</text>
<text x="182.5" y="192.7">AT 1000mm CENTRES</text>
<text x="182.5" y="197.8">ARQIVA'S DOCUMENT BOS147</text>
<text x="409.9" y="198" transform="rotate(-90 409.9 198)">0cm</text>
<text x="287.3" y="243.9">TITLE</text>
<text x="351.2" y="243.9">SITE ADDRESS</text>
<text x="271.5" y="261.9">AM</text>
<text x="276.1" y="262">21/08/19</text>
<text x="220.8" y="271.1">DRAWN</text>
<text x="243.5" y="271.1">CHECKED</text>
<text x="265.9" y="271.1">APPROVED</text>
<text x="220.9" y="276.1">DATE</text>
<text x="243.6" y="276">DATE</text>
<text x="265.9" y="276.1">DATE</text>
<text x="352.1" y="281.6">ARQIVA REF.</text>
<text x="384.8" y="281.6">DRG No.</text>
<text x="397.5" y="281.6">REV</text>
</g>
</svg>
